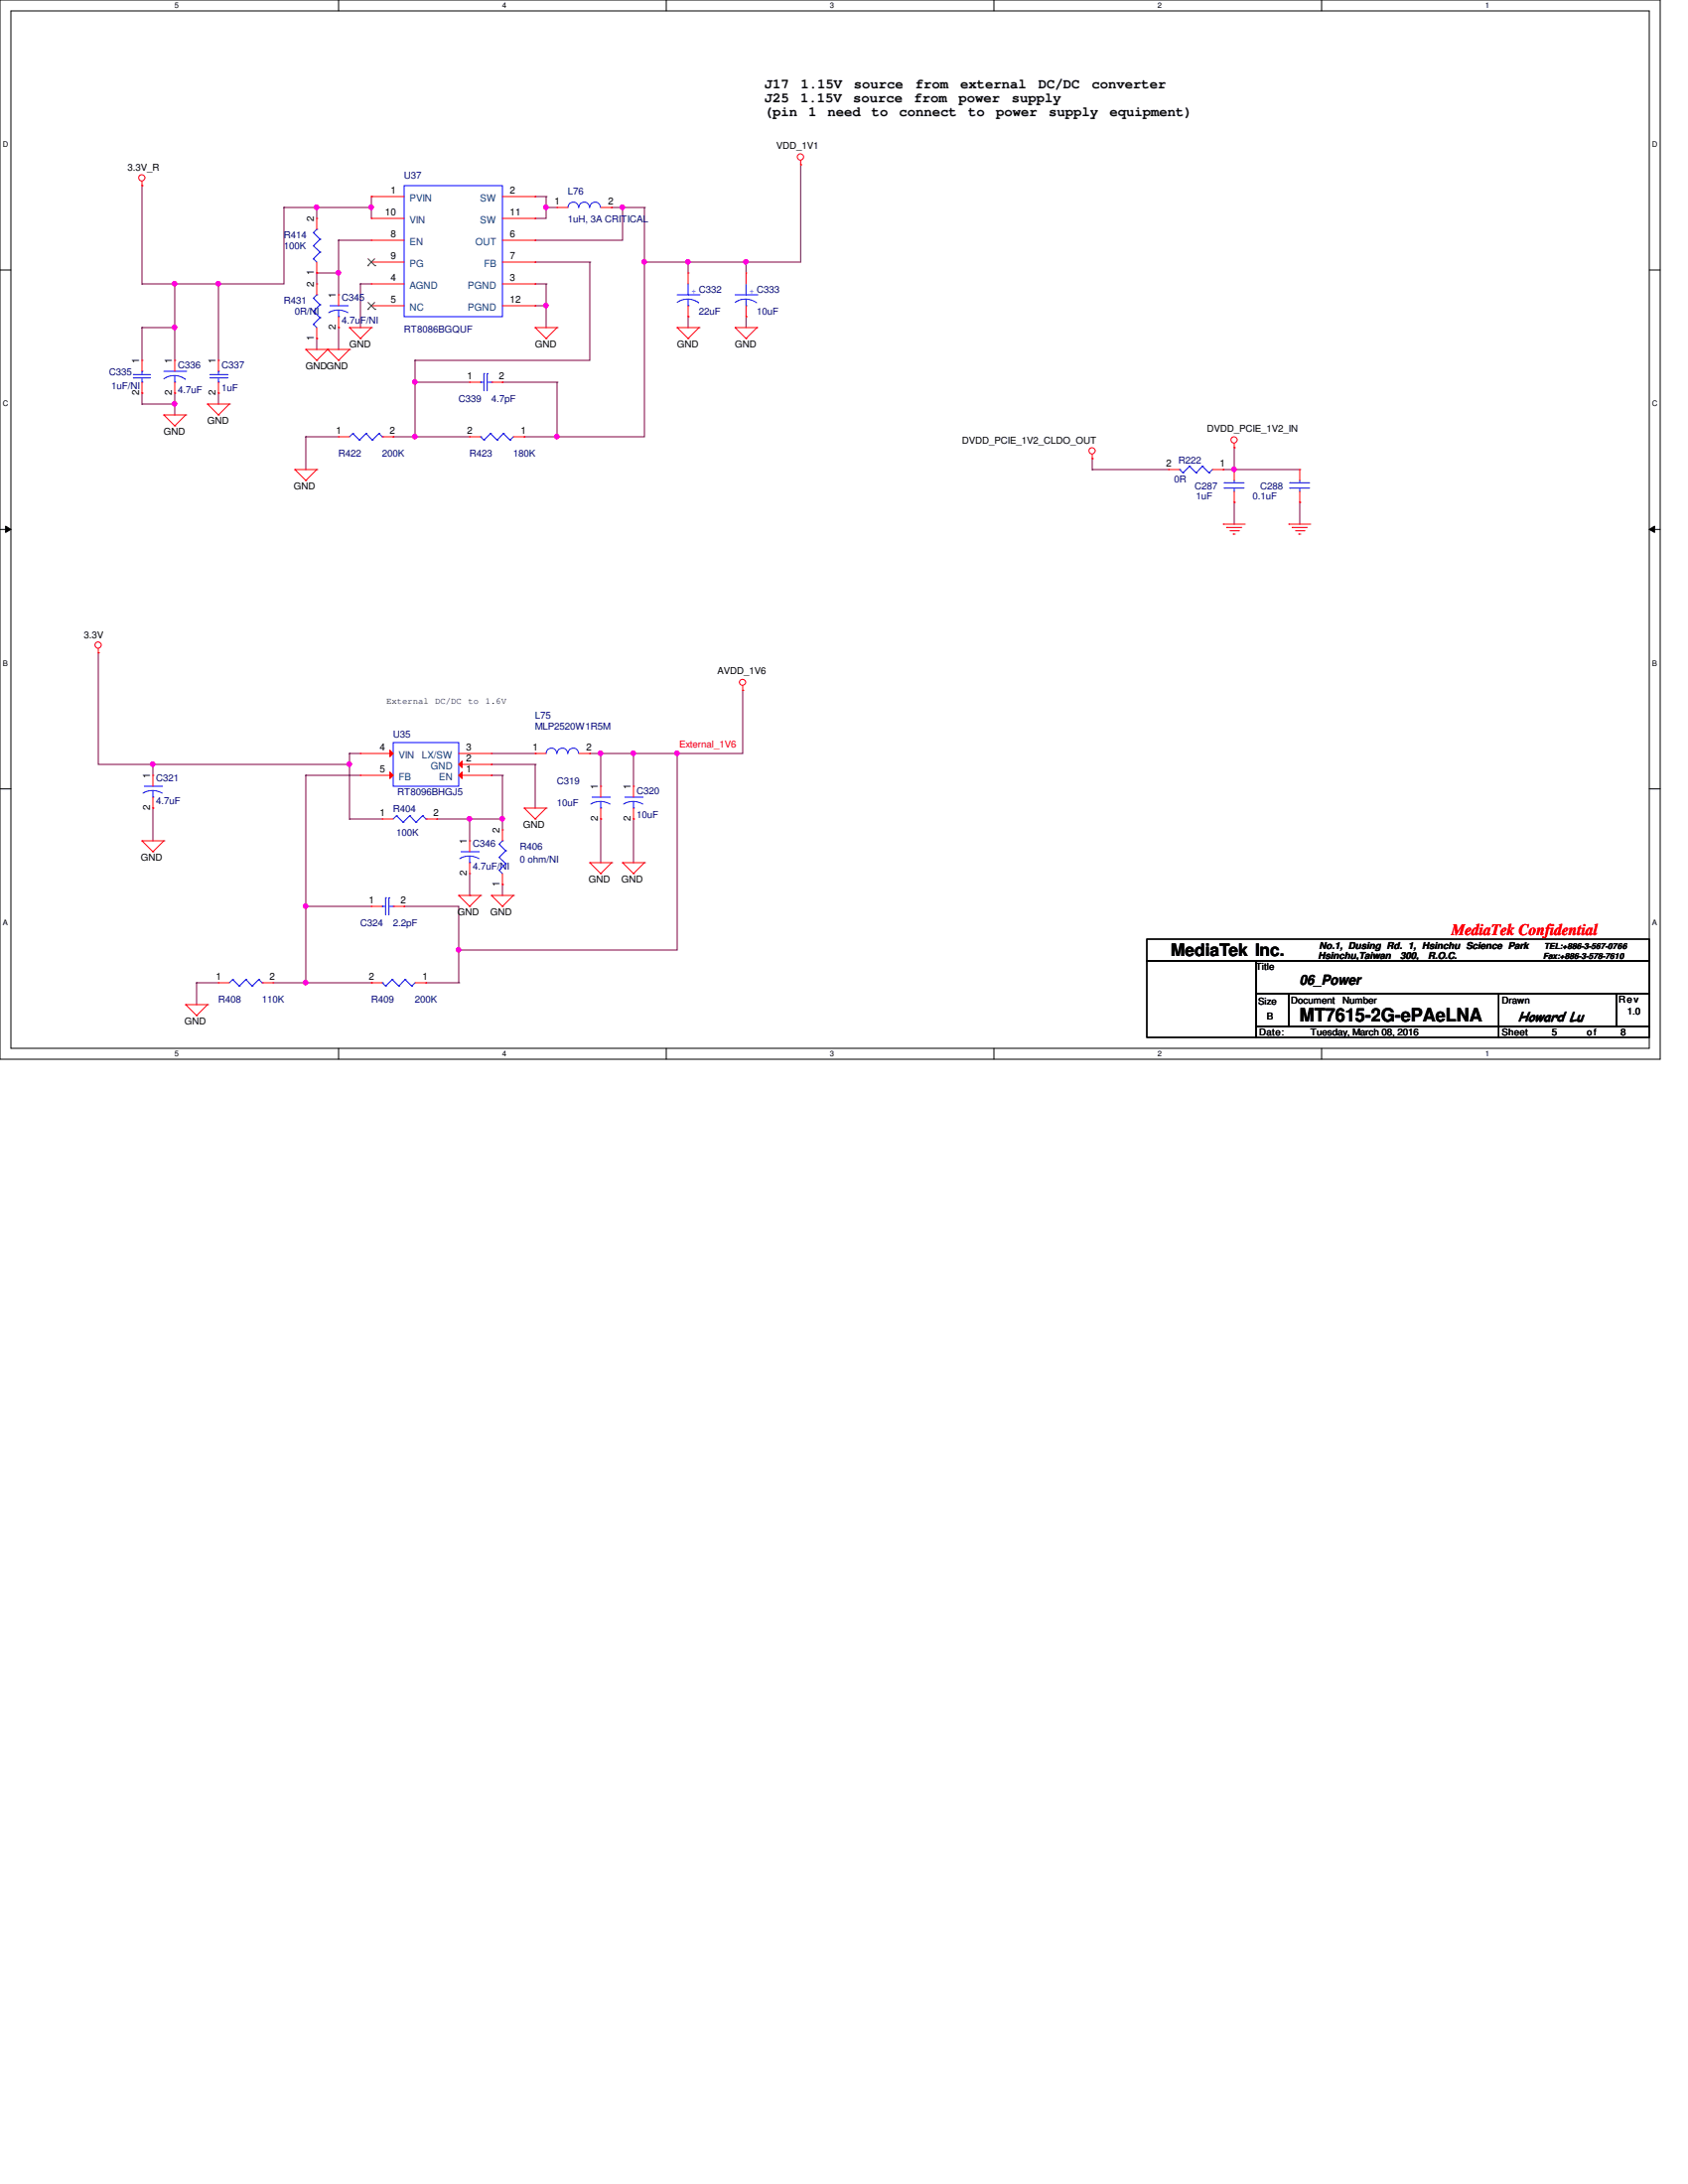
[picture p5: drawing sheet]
<svg xmlns="http://www.w3.org/2000/svg" width="216mm" height="279mm" viewBox="0 0 216 279" stroke-linecap="round" stroke-linejoin="round" font-family="sans-serif">
<path d="M0 0h212.3v135.5h-212.3zM1.4 1.4h209.5v132.7h-209.5z" fill="none" stroke="#000" stroke-width=".13"/>
<g fill="#fff">
<path d="M22.4 .2h.5v1.1h-.5z"/>
<path d="M22.4 134.3h.5v1.1h-.5z"/>
</g>
<path d="M43.3 0v1.4M43.3 134.1v1.4" fill="none" stroke="#000" stroke-width=".13"/>
<g fill="#fff">
<path d="M64.3 .2h.5v1.1h-.5z"/>
<path d="M64.3 134.3h.5v1.1h-.5z"/>
</g>
<path d="M85.2 0v1.4M85.2 134.1v1.4" fill="none" stroke="#000" stroke-width=".13"/>
<g fill="#fff">
<path d="M106.2 .2h.5v1.1h-.5z"/>
<path d="M106.2 134.3h.5v1.1h-.5z"/>
</g>
<path d="M127.1 0v1.4M127.1 134.1v1.4" fill="none" stroke="#000" stroke-width=".13"/>
<g fill="#fff">
<path d="M148.1 .2h.5v1.1h-.5z"/>
<path d="M148.1 134.3h.5v1.1h-.5z"/>
</g>
<path d="M169 0v1.4M169 134.1v1.4" fill="none" stroke="#000" stroke-width=".13"/>
<g fill="#fff">
<path d="M190 .2h.5v1.1h-.5z"/>
<path d="M190 134.3h.5v1.1h-.5z"/>
<path d="M.4 17.9h.7v1.2h-.7z"/>
<path d="M211.3 17.9h.7v1.2h-.7z"/>
<path d="M.4 51.1h.7v1.1h-.7z"/>
<path d="M211.3 51.1h.7v1.1h-.7z"/>
</g>
<path d="M0 34.5h1.4M210.9 34.5h1.4" fill="none" stroke="#000" stroke-width=".13"/>
<g fill="#fff">
<path d="M.4 84.3h.6v1.1h-.6z"/>
<path d="M211.3 84.3h.7v1.1h-.7z"/>
</g>
<path d="M0 67.7h1.4M.7 67.3l.7 .4-.7 .4zM210.9 67.7l.7-.4v.8zM210.9 67.7h1.4" fill="none" stroke="#000" stroke-width=".13"/>
<path d="M.7 67.3l.7 .4-.7 .4zM210.9 67.7l.7-.4v.8z" fill="#000"/>
<g fill="#fff">
<path d="M.4 117.5h.6v1.1h-.6z"/>
<path d="M211.3 117.5h.7v1.1h-.7z"/>
</g>
<path d="M0 100.9h1.4M210.9 100.9h1.4" fill="none" stroke="#000" stroke-width=".13"/>
<path d="M157.9 57.3h.1M157.9 57.3v2.8" fill="none" stroke="#800040" stroke-width=".13"/>
<circle cx="157.8" cy="60" r=".29" fill="#f0f"/>
<circle cx="157.8" cy="60" r=".29" fill="none" stroke="#f0f" stroke-width=".13"/>
<g fill="none" stroke="#800040" stroke-width=".13">
<path d="M139.7 58.7h.1M139.7 58.7v1.4M139.7 60.1h.1M139.7 60.1h9.8M156.5 60.1h.1M156.5 60.1h9.7M157.9 60.1h.1M157.9 64.3h.1M157.9 64.3v2.8M166.2 64.3h.1M166.2 64.3v2.8M39.1 99.2h.1"/>
<path d="M39.1 99.2h7M39.1 99.2v16.8M68.5 97.8h.1M68.5 97.8v5.6M19.6 103.4h.1M19.6 103.4v4.2M39.1 116h.1M39.1 116h8.4M44.7 104.8h.1M44.7 104.8h4.2M60.1 104.8h.1M60.1 104.8h4.2"/>
</g>
<circle cx="39.1" cy="115.9" r=".29" fill="#f0f"/>
<circle cx="39.1" cy="115.9" r=".29" fill="none" stroke="#f0f" stroke-width=".13"/>
<path d="M44.7 97.8h.1M44.7 97.8v7" fill="none" stroke="#800040" stroke-width=".13"/>
<circle cx="44.7" cy="97.8" r=".29" fill="#f0f"/>
<circle cx="44.7" cy="97.8" r=".29" fill="none" stroke="#f0f" stroke-width=".13"/>
<path d="M12.6 83.5h.1M12.6 83.5v14.3M44.7 96.4h.1M44.7 96.4h1.4M58.7 121.5h.1M58.7 121.5h27.9" fill="none" stroke="#800040" stroke-width=".13"/>
<circle cx="58.6" cy="121.5" r=".29" fill="#f0f"/>
<circle cx="58.6" cy="121.5" r=".29" fill="none" stroke="#f0f" stroke-width=".13"/>
<g fill="none" stroke="#800040" stroke-width=".13">
<path d="M62.9 97.8h.1M62.9 97.8h5.6M86.6 96.4h.1M86.6 96.4h8.4M51.7 116h.1M51.7 116h7v9.7M55.9 104.8h.1M55.9 104.8h4.2M60.1 104.8h.1M60.1 104.8v2.8M64.3 104.8h.1M64.3 104.8v1.4"/>
<path d="M25.1 125.7h.1M25.1 125.7v2.8M25.1 125.7h2.8M54.5 125.7h.1M54.5 125.7h4.2M58.7 121.5h.1M58.7 125.7h.1"/>
</g>
<circle cx="60" cy="104.7" r=".29" fill="#f0f"/>
<circle cx="60" cy="104.7" r=".29" fill="none" stroke="#f0f" stroke-width=".13"/>
<path d="M19.6 97.8h.1M19.6 97.8v1.4M19.6 97.8h25.1M44.7 97.8h.1M62.9 96.4h5.6M68.5 96.4h.1M60.1 114.6h.1M60.1 111.8v2.8M64.3 113.2h.1M64.3 113.2v1.4" fill="none" stroke="#800040" stroke-width=".13"/>
<circle cx="19.5" cy="97.8" r=".29" fill="#f0f"/>
<circle cx="19.5" cy="97.8" r=".29" fill="none" stroke="#f0f" stroke-width=".13"/>
<path d="M64.3 99.2h.1M64.3 99.2v5.6" fill="none" stroke="#800040" stroke-width=".13"/>
<circle cx="64.2" cy="104.7" r=".29" fill="#f0f"/>
<circle cx="64.2" cy="104.7" r=".29" fill="none" stroke="#f0f" stroke-width=".13"/>
<path d="M44.7 96.4h.1M44.7 96.4v1.4M62.9 99.2h.1M62.9 99.2h1.4M39.1 116v9.7M34.9 125.7h12.6M39.1 125.7h.1M47.5 125.7h.1" fill="none" stroke="#800040" stroke-width=".13"/>
<circle cx="39.1" cy="125.7" r=".29" fill="#f0f"/>
<circle cx="39.1" cy="125.7" r=".29" fill="none" stroke="#f0f" stroke-width=".13"/>
<path d="M86.6 96.4h.1M86.6 96.4v25.1" fill="none" stroke="#800040" stroke-width=".13"/>
<circle cx="86.6" cy="96.4" r=".29" fill="#f0f"/>
<circle cx="86.6" cy="96.4" r=".29" fill="none" stroke="#f0f" stroke-width=".13"/>
<g fill="none" stroke="#800040" stroke-width=".13">
<path d="M27.9 36.3h.1M36.3 26.5h.1M36.3 26.5v9.8h-8.4M36.3 26.5h4.2M47.5 26.5h.1M47.5 26.5v1.4M68.5 25.1h.1M68.5 27.9h.1M68.5 25.1h1.3M69.8 26.5h.1M69.8 26.5v1.4h-1.3M69.8 26.5h1.4"/>
<path d="M82.4 26.5h.1M82.4 26.5v7M12.6 97.8h7M19.6 97.8h.1M81 96.4h.1M81 96.4h5.6"/>
</g>
<circle cx="69.8" cy="26.5" r=".29" fill="#f0f"/>
<circle cx="69.8" cy="26.5" r=".29" fill="none" stroke="#f0f" stroke-width=".13"/>
<g fill="none" stroke="#800040" stroke-width=".13">
<path d="M68.5 30.7h.1M68.5 33.5h.1M68.5 39.1h.1M68.5 36.3h.1M68.5 33.5h6.9M68.5 39.1h1.3M68.5 36.3h1.3M69.8 36.3h.1M69.8 39.1h.1M69.8 36.3v5.6M75.4 33.5h.1M75.4 33.5v12.6h-22.3"/>
<path d="M78.2 26.5h.1M78.2 26.5h1.4M79.6 26.5h.1M79.6 26.5v4.2h-11.1M53.1 46.1h.1M53.1 46.1v2.8"/>
</g>
<circle cx="69.8" cy="39.1" r=".29" fill="#f0f"/>
<circle cx="69.8" cy="39.1" r=".29" fill="none" stroke="#f0f" stroke-width=".13"/>
<path d="M40.5 26.5h.1M40.5 26.5v1.4M40.5 26.5h7M46.1 36.3h.1M46.1 36.3h1.4M46.1 36.3v5.6" fill="none" stroke="#800040" stroke-width=".13"/>
<circle cx="40.5" cy="26.5" r=".29" fill="#f0f"/>
<circle cx="40.5" cy="26.5" r=".29" fill="none" stroke="#f0f" stroke-width=".13"/>
<path d="M40.5 34.9h.1M43.3 30.7h.1M43.3 30.7v4.2h-2.8M43.3 30.7h4.2M22.4 51.7h.1M22.4 51.7v1.4M27.9 50.3h.1M27.9 50.3v1.4" fill="none" stroke="#800040" stroke-width=".13"/>
<circle cx="22.3" cy="51.7" r=".29" fill="#f0f"/>
<circle cx="22.3" cy="51.7" r=".29" fill="none" stroke="#f0f" stroke-width=".13"/>
<path d="M22.4 36.3h.1M22.4 36.3h5.5M18.2 50.3h.1M18.2 51.7h.1M18.2 41.9h.1M18.2 41.9v4.2M18.2 50.3v1.4M22.4 41.9h.1M22.4 50.3h.1M22.4 41.9v4.2M22.4 50.3v1.4h-4.2" fill="none" stroke="#800040" stroke-width=".13"/>
<circle cx="27.9" cy="36.3" r=".29" fill="#f0f"/>
<circle cx="27.9" cy="36.3" r=".29" fill="none" stroke="#f0f" stroke-width=".13"/>
<circle cx="22.3" cy="36.3" r=".29" fill="#f0f"/>
<circle cx="22.3" cy="36.3" r=".29" fill="none" stroke="#f0f" stroke-width=".13"/>
<path d="M18.2 41.9h.1M18.2 41.9h4.2" fill="none" stroke="#800040" stroke-width=".13"/>
<circle cx="22.3" cy="41.9" r=".29" fill="#f0f"/>
<circle cx="22.3" cy="41.9" r=".29" fill="none" stroke="#f0f" stroke-width=".13"/>
<path d="M18.2 23.7h.1M18.2 23.7v12.6M22.4 36.3h.1M22.4 36.3v5.6M27.9 36.3h.1M27.9 36.3v9.8M53.1 55.9h.1M53.1 55.9h7" fill="none" stroke="#800040" stroke-width=".13"/>
<circle cx="53.1" cy="55.9" r=".29" fill="#f0f"/>
<circle cx="53.1" cy="55.9" r=".29" fill="none" stroke="#f0f" stroke-width=".13"/>
<path d="M53.1 48.9h.1M53.1 48.9h7" fill="none" stroke="#800040" stroke-width=".13"/>
<circle cx="53.1" cy="48.9" r=".29" fill="#f0f"/>
<circle cx="53.1" cy="48.9" r=".29" fill="none" stroke="#f0f" stroke-width=".13"/>
<path d="M64.3 48.9h.1M64.3 48.9h6.9M71.2 48.9h.1M71.2 48.9v7" fill="none" stroke="#800040" stroke-width=".13"/>
<circle cx="71.2" cy="55.9" r=".29" fill="#f0f"/>
<circle cx="71.2" cy="55.9" r=".29" fill="none" stroke="#f0f" stroke-width=".13"/>
<path d="M79.6 26.5h.1M79.6 26.5h2.8M39.1 55.9h.1M39.1 55.9v4.2M39.1 55.9h4.2M50.3 55.9h.1M53.1 48.9h.1M53.1 48.9v7h-2.8M67.1 55.9h.1M67.1 55.9h4.1" fill="none" stroke="#800040" stroke-width=".13"/>
<circle cx="79.6" cy="26.5" r=".29" fill="#f0f"/>
<circle cx="79.6" cy="26.5" r=".29" fill="none" stroke="#f0f" stroke-width=".13"/>
<path d="M82.4 33.5h.1M82.4 33.5v22.4" fill="none" stroke="#800040" stroke-width=".13"/>
<circle cx="82.4" cy="33.5" r=".29" fill="#f0f"/>
<circle cx="82.4" cy="33.5" r=".29" fill="none" stroke="#f0f" stroke-width=".13"/>
<path d="M88 33.5h.1M88 33.5h14.4M95.4 33.5h.1M95.4 33.5v1.4M71.2 55.9h.1M71.2 55.9h11.2" fill="none" stroke="#800040" stroke-width=".13"/>
<circle cx="95.4" cy="33.5" r=".29" fill="#f0f"/>
<circle cx="95.4" cy="33.5" r=".29" fill="none" stroke="#f0f" stroke-width=".13"/>
<path d="M88 33.5h.1M88 33.5v1.4M102.4 21.1h.1M102.4 21.1v12.4M88 40.5h.1M88 40.5v1.4M95.4 40.5h.1M95.4 40.5v1.4" fill="none" stroke="#800040" stroke-width=".13"/>
<circle cx="88" cy="33.5" r=".29" fill="#f0f"/>
<circle cx="88" cy="33.5" r=".29" fill="none" stroke="#f0f" stroke-width=".13"/>
<path d="M40.5 34.9h.1M40.5 34.9v1.4M43.3 34.9h.1M43.3 34.9v2.8M82.4 33.5h.1M82.4 33.5h5.6M40.5 43.3h.1M40.5 43.3v1.4M43.3 41.9h.1M43.3 41.9v2.8" fill="none" stroke="#800040" stroke-width=".13"/>
<circle cx="43.3" cy="34.9" r=".29" fill="#f0f"/>
<circle cx="43.3" cy="34.9" r=".29" fill="none" stroke="#f0f" stroke-width=".13"/>
<path d="M18.2 36.3h.1M18.2 36.3h4.2M47.5 25.1h.1M47.5 25.1v1.4M69.8 25.1h.1M69.8 25.1v1.4" fill="none" stroke="#800040" stroke-width=".13"/>
<circle cx="47.5" cy="26.5" r=".29" fill="#f0f"/>
<circle cx="47.5" cy="26.5" r=".29" fill="none" stroke="#f0f" stroke-width=".13"/>
<path d="M75.4 96.4h.1M75.4 96.4h5.6M76.8 96.4h.1M76.8 96.4v4.2M81 96.4h.1M81 96.4v4.2M76.8 104.8h.1M76.8 104.8v5.6M81 104.8h.1M81 104.8v5.6" fill="none" stroke="#800040" stroke-width=".13"/>
<circle cx="81" cy="96.4" r=".29" fill="#f0f"/>
<circle cx="81" cy="96.4" r=".29" fill="none" stroke="#f0f" stroke-width=".13"/>
<circle cx="76.8" cy="96.4" r=".29" fill="#f0f"/>
<circle cx="76.8" cy="96.4" r=".29" fill="none" stroke="#f0f" stroke-width=".13"/>
<path d="M95 88.3h.1M95 88.3v8.1" fill="none" stroke="#800040" stroke-width=".13"/>
<g fill="none" stroke="#f00" stroke-width=".13">
<path d="M18.2 23.7h.1M18.2 23.2v.5M40.5 34.9h.1M40.5 27.9h.1M40.5 36.3h.1M40.5 27.9v1.4M40.5 33.5v1.4M40.5 36.3v1.4M43.3 37.7h.1M43.3 37.7v1.4M47.5 36.3h.1M47.5 39.1h.1"/>
<path d="M47.5 25.1h.1M47.5 30.7h.1M47.5 33.5h.1M47.5 27.9h.1M47.5 25.1h4.2M47.5 33.5h4.2M47.5 36.3h4.2M47.5 30.7h4.2M47.5 39.1h4.2M47.5 27.9h4.2M64.3 25.1h4.2M64.3 33.5h4.2"/>
<path d="M64.3 36.3h4.2M64.3 30.7h4.2M64.3 39.1h4.2M64.3 27.9h4.2M68.5 25.1h.1M68.5 33.5h.1M68.5 30.7h.1M68.5 36.3h.1M68.5 27.9h.1M68.5 39.1h.1M71.2 26.5h.1M71.2 26.5h1.4"/>
<path d="M76.8 26.5h1.4M78.2 26.5h.1M88 34.9h.1M88 34.9v1.4M88 39.1v1.4M95.4 34.9h.1M95.4 34.9v1.4M95.4 39.1v1.4M102.4 21.1h.1M102.4 20.5v.6M18.2 46.1h.1M18.2 50.3h.1"/>
<path d="M18.2 46.1v1.4M18.2 48.9v1.4M21 53.1h.1M21 53.1h2.7M21 53.1l1.4 1.4M22.4 54.5h.1M22.4 46.1h.1M22.4 50.3h.1M22.4 46.1v1.4M22.4 48.9v1.4M23.7 53.1h.1M23.7 53.1l-1.3 1.4"/>
<path d="M26.5 51.7h.1M26.5 51.7h2.8M26.5 51.7l1.4 1.4M27.9 53.1h.1M27.9 46.1h.1M27.9 50.3h.1M27.9 46.1v1.4M27.9 48.9v1.4M29.3 51.7h.1M29.3 51.7l-1.4 1.4M39.1 44.7h.1M39.1 44.7h5.6"/>
<path d="M39.1 44.7l1.4 1.4M40.5 46.1h.1M40.5 43.3h.1M40.5 41.9v1.4M41.9 44.7h.1M41.9 44.7l-1.4 1.4M41.9 44.7l1.4 1.4M43.3 46.1h.1M43.3 41.9h.1M43.3 40.5v1.4M44.7 41.9h.1M44.7 44.7h.1"/>
<path d="M44.7 41.9h2.8M44.7 44.7l-1.4 1.4M44.7 41.9l1.4 1.4M46.1 43.3h.1M47.5 41.9h.1M47.5 41.9l-1.4 1.4M60.1 48.9h.1M60.1 55.9h.1M60.1 48.9h1.4M60.1 55.9h1.4M62.9 48.9h1.4M64.3 48.9h.1"/>
<path d="M65.7 55.9h1.4M67.1 55.9h.1M68.5 41.9h.1M68.5 41.9h2.7M68.5 41.9l1.3 1.4M69.8 43.3h.1M71.2 41.9h.1M71.2 41.9l-1.4 1.4M86.6 41.9h.1M86.6 41.9h2.8M86.6 41.9l1.4 1.4M88 43.3h.1"/>
<path d="M88 40.5h.1M89.4 41.9h.1M89.4 41.9l-1.4 1.4M94 41.9h.1M94 41.9h2.8M94 41.9l1.4 1.4M95.4 43.3h.1M95.4 40.5h.1M96.8 41.9h.1M96.8 41.9l-1.4 1.4M139.7 58.7h.1M139.7 58.1v.6"/>
<path d="M157.9 57.3h.1M157.9 56.7v.6M37.7 60.1h.1M37.7 60.1h2.8M37.7 60.1l1.4 1.4M39.1 61.5h.1M40.5 60.1h.1M40.5 60.1l-1.4 1.4M149.5 60.1h.1M149.5 60.1h1.4M155.1 60.1h1.4M156.5 67.1h.1"/>
<path d="M156.5 60.1h.1M156.5 67.1h2.8M156.9 67.5h.1M156.9 67.5h1.9M157.3 67.9h1.1M157.7 68.3h.1M157.7 68.3h.3M157.9 60.1h.1M157.9 64.3h.1M157.9 60.1v1.4M157.9 62.9v1.4M158.4 67.9h.1"/>
<path d="M164.8 67.1h.1M164.8 67.1h2.8M165.3 67.5h.1M165.3 67.5h1.9M165.7 67.9h1.1M166.1 68.3h.1M166.1 68.3h.3M166.2 60.1h.1M166.2 64.3h.1M166.2 60.1v1.4M166.2 62.9v1.4M166.8 67.9h.1"/>
<path d="M12.6 83.5h.1M12.6 83v.5M19.6 99.2h.1M19.6 99.2v1.4M68.5 96.4h.1M68.5 96.4h1.3M74 96.4h1.4M75.4 96.4h.1M95 88.3h.1M95 87.7v.6M18.2 107.6h.1M18.2 107.6h2.8"/>
<path d="M18.2 107.6l1.4 1.4M19.6 109h.1M19.6 103.4h.1M19.6 102v1.4M21 107.6h.1M21 107.6l-1.4 1.4M47.5 116h.1M47.5 116h1.4M48.9 104.8h.1M48.9 104.8h1.4M50.3 116h1.4M51.7 116h.1"/>
<path d="M54.5 104.8h1.4M55.9 104.8h.1M58.7 114.6h.1M58.7 114.6h2.8M58.7 114.6l1.4 1.4M60.1 116h.1M60.1 107.6h.1M60.1 111.8h.1M60.1 107.6v1.4M60.1 110.4v1.4M61.5 114.6h.1M61.5 114.6l-1.4 1.4"/>
<path d="M62.9 114.6h.1M62.9 114.6h2.8M62.9 114.6l1.4 1.4M64.3 116h.1M64.3 113.2h.1M64.3 106.2h.1M64.3 106.2v1.4M64.3 111.8v1.4M65.7 114.6h.1M65.7 114.6l-1.4 1.4M67.1 103.4h.1M67.1 103.4h2.7"/>
<path d="M67.1 103.4l1.4 1.4M68.5 104.8h.1M69.8 103.4h.1M69.8 103.4l-1.3 1.4M75.4 110.4h.1M75.4 110.4h2.8M75.4 110.4l1.4 1.4M76.8 111.8h.1M76.8 100.6h.1M76.8 104.8h.1M76.8 100.6v1.4M76.8 103.4v1.4"/>
<path d="M78.2 110.4h.1M78.2 110.4l-1.4 1.4M79.6 110.4h.1M79.6 110.4h2.8M79.6 110.4l1.4 1.4M81 111.8h.1M81 100.6h.1M81 104.8h.1M81 100.6v1.4M81 103.4v1.4M82.4 110.4h.1M82.4 110.4l-1.4 1.4"/>
<path d="M23.7 128.5h.1M23.7 128.5h2.8M23.7 128.5l1.4 1.4M25.1 129.9h.1M26.5 128.5h.1M26.5 128.5l-1.4 1.4M27.9 125.7h.1M27.9 125.7h1.4M33.5 125.7h1.4M34.9 125.7h.1M47.5 125.7h.1M47.5 125.7h1.4"/>
<path d="M53.1 125.7h1.4M54.5 125.7h.1"/>
<circle cx="18.1" cy="22.7" r=".4"/>
<circle cx="102.4" cy="20.1" r=".4"/>
<circle cx="139.7" cy="57.7" r=".4"/>
<circle cx="157.8" cy="56.3" r=".4"/>
<circle cx="12.5" cy="82.5" r=".4"/>
<circle cx="95" cy="87.3" r=".39"/>
</g>
<path d="M146.7 120.1h64.2v2.8h-64.2zM146.7 122.9h14v9.8h-14zM160.7 122.9h50.2v4.2h-50.2zM160.7 127.1h4.1v4.2h-4.1zM160.7 131.3h31v1.4h-31zM164.8 127.1h42v4.2h-42zM191.7 131.3h19.2v1.4h-19.2zM191.7 127.1h15.1v4.2h-15.1zM191.7 127.1h.1M191.7 127.1v4.2M206.8 127.1h4.1v4.2h-4.1z" fill="none" stroke="#000" stroke-width=".13"/>
<g fill="none" stroke="#00f" stroke-width=".13">
<path d="M40.1 33.1h.1M40.1 31.5h.1M40.1 29.8h.1M40.1 39.8h.1M40.1 38.1h.1M40.1 33.1l.4 .4M40.1 31.5l.8 .8M40.1 29.8l.8 .8M40.1 39.8l.8 .8M40.1 38.1l.8 .9M40.5 29.3h.1M40.5 37.7h.1"/>
<path d="M40.5 29.3l-.4 .5M40.5 37.7l-.4 .4M40.9 32.3h.1M40.9 30.6h.1M40.9 39h.1M40.9 32.3l-.8 .8M40.9 30.6l-.8 .9M40.9 39l-.8 .8M42.2 39.1h2.2M43.3 39.7l.6 .1 .6 .2M43.3 39.7a2.16 2.16 0 0 0-1.3 .3M43.3 39.7v.8"/>
<path d="M44.4 39.1h.1M51.7 23.7h12.6v16.8h-12.6zM72.6 26.5a.68 .68 0 0 1 .7-.6 .68 .68 0 0 1 .7 .6M74 26.5a.68 .68 0 0 1 .7-.6 .68 .68 0 0 1 .7 .6M75.4 26.5a.68 .68 0 0 1 .7-.6 .68 .68 0 0 1 .7 .6M86.6 37.7h2.8M88 39.1h.1M88 37.7h.1M88 38.3a2.38 2.38 0 0 1 1.4 .4M88 38.3a2.15 2.15 0 0 0-1.4 .4M88 36.3v1.4M88 38.3v.8"/>
<path d="M89.4 37.7h.1M94 37.7h2.8M95.4 39.1h.1M95.4 37.7h.1M95.4 38.3a2.38 2.38 0 0 1 1.4 .4M95.4 38.3a2.15 2.15 0 0 0-1.4 .4M95.4 36.3v1.4M95.4 38.3v.8M96.8 37.7h.1M17.1 47.9h.1M17.1 48.3h.1M17.1 47.9h2.2"/>
<path d="M17.1 48.3h2.2M18.2 48.9h.1M18.2 47.5h.1M18.2 47.5v.4M18.2 48.3v.6M21 47.5h2.7M22.4 48.9h.1M22.4 48a2.38 2.38 0 0 1 1.3 .5M22.4 48h-.1a2.15 2.15 0 0 0-1.3 .5M22.4 48v.9M23.7 47.5h.1M26.8 47.9h2.2"/>
<path d="M26.8 48.3h2.2M27.9 48.9h.1M27.9 47.5h.1M27.9 47.5v.4M27.9 48.3v.6M29 47.9h.1M29 48.3h.1M40.1 41.5h.1M40.1 41.5l.4 .4M40.9 40.6h.1M40.9 40.6l-.8 .9M43.3 40.5h.1"/>
<path d="M61.5 48.9h.1M61.5 55.9h.1M61.5 48.9h.4M61.5 55.9l.4 .4M61.9 47.8h.1M61.9 56.3h.1M61.9 47.8v2.2M62.3 47.8h.1M62.3 48.9h.6M62.3 47.8v2.2M62.7 55.5h.1M62.7 55.5l.9 .8"/>
<path d="M62.7 55.5l-.8 .8M62.9 48.9h.1M63.6 56.3h.1M64.4 55.5h.1M64.4 55.5l.8 .8M64.4 55.5l-.8 .8M65.2 56.3h.1M65.7 55.9l-.5 .4M152.1 59.6h.1M152.1 59.6l.9 .9M152.1 59.6l-.8 .9M153.8 59.6h.1"/>
<path d="M153.8 59.6l.8 .9M153.8 59.6l-.8 .9M150.9 60.1h.1M150.9 60.1l.4 .4M151.3 60.5h.1M153 60.5h.1M154.6 60.5h.1M155.1 60.1l-.5 .4M156.6 62.4h.1M156.6 61.8h.1M156.6 62.4h2.5M156.6 61.8h2.5"/>
<path d="M157.9 61.8h.1M157.9 62.4h.1M157.9 61.5v.3M157.9 62.4v.5M165 62.4h.1M165 61.8h.1M165 62.4h2.5M165 61.8h2.5M166.2 61.8h.1M166.2 62.4h.1M166.2 61.5v.3M166.2 62.4v.5"/>
<path d="M50.3 95h8.4v5.6h-8.4zM69.8 96.4a.68 .68 0 0 1 .7-.7 .68 .68 0 0 1 .7 .7M71.2 96.4a.68 .68 0 0 1 .7-.7 .68 .68 0 0 1 .7 .7M72.6 96.4a.68 .68 0 0 1 .7-.7 .68 .68 0 0 1 .7 .7M18.5 100.6h2.2M19.6 102h.1M19.6 101.1l.6 .1 .5 .3M19.6 101.1h-.1a2.16 2.16 0 0 0-1.2 .4M19.6 101.1v.9M20.7 100.6h.1M48.9 116h.1M48.9 116h.4"/>
<path d="M49.3 114.9h.1M49.3 114.9v2.2M49.7 114.9h.1M49.7 116h.6M49.7 114.9v2.2M50.3 116h.1M50.7 104.4h.1M50.7 104.4l-.4 .4M50.7 104.4l.9 .8M51.6 105.2h.1M52.4 104.4h.1M52.4 104.4l-.8 .8"/>
<path d="M52.4 104.4l.8 .8M53.2 105.2h.1M54.1 104.4h.1M54.1 104.4l-.9 .8M54.1 104.4l.4 .4M54.5 104.8h.1M59 109h2.2M60.1 110.4h.1M60.1 109.5l.6 .1 .6 .3M60.1 109.5h-.1a2.16 2.16 0 0 0-1.2 .4M60.1 109.5v.9M61.2 109h.1"/>
<path d="M63.8 111.3h.1M63.8 109.7h.1M63.8 108h.1M63.8 111.3l.5 .5M63.8 109.7l.9 .8M63.8 108l.9 .8M64.3 107.6h.1M64.3 107.6l-.5 .4M64.7 110.5h.1M64.7 108.8h.1M64.7 110.5l-.9 .8M64.7 108.8l-.9 .9"/>
<path d="M75.7 102h2.2M76.8 103.4h.1M76.8 102.5l.7 .1 .5 .3M76.8 102.5a2.16 2.16 0 0 0-1.2 .4M76.8 102.5v.9M77.9 102h.1M79.9 102h2.2M81 103.4h.1M81 102.5l.7 .1 .5 .3M81 102.5a2.16 2.16 0 0 0-1.2 .4M81 102.5v.9M82.1 102h.1"/>
<path d="M29.8 125.3h.1M29.8 125.3l-.5 .4M29.8 125.3l.8 .9M30.6 126.2h.1M31.5 125.3h.1M31.5 125.3l-.9 .9M31.5 125.3l.8 .9M32.3 126.2h.1M33.1 125.3h.1M33.1 125.3l-.8 .9M33.1 125.3l.4 .4M33.5 125.7h.1"/>
<path d="M48.9 125.7h.1M48.9 125.7l.4 .5M49.3 126.2h.1M50.2 125.3h.1M50.2 125.3l.8 .9M50.2 125.3l-.9 .9M51 126.2h.1M51.8 125.3h.1M51.8 125.3l.9 .9M51.8 125.3l-.8 .9M52.7 126.2h.1M53.1 125.7l-.4 .5"/>
</g>
<path d="M47 39.6h.1M47 34h.1M47.1 38.7l.9 .9M47.1 33.1l.9 .9M47.9 38.7l-.9 .9M47.9 33.1l-.9 .9M48 39.6h.1M48 34h.1" fill="none" stroke="#804000" stroke-width=".13"/>
<path d="M49.9 98.8l.4 .4-.4 .4z" fill="#f00"/>
<path d="M46.1 99.2h.1M46.1 99.2h4.2M49.9 98.8l.4 .4-.4 .4z" fill="none" stroke="#f00" stroke-width=".13"/>
<path d="M58.7 97.8l.4-.4v.8z" fill="#f00"/>
<path d="M58.7 97.8l.4-.4v.8zM58.7 97.8h4.2M62.9 97.8h.1" fill="none" stroke="#f00" stroke-width=".13"/>
<path d="M58.7 99.2l.4-.4v.8z" fill="#f00"/>
<path d="M58.7 99.2l.4-.4v.8zM58.7 99.2h4.2M62.9 99.2h.1" fill="none" stroke="#f00" stroke-width=".13"/>
<path d="M49.9 96l.4 .4-.4 .4z" fill="#f00"/>
<path d="M43.3 55.9h.1M43.3 55.9h1.4M48.9 55.9h1.4M50.3 55.9h.1M46.1 96.4h.1M46.1 96.4h4.2M49.9 96l.4 .4-.4 .4zM58.7 96.4h4.2M62.9 96.4h.1" fill="none" stroke="#f00" stroke-width=".13"/>
<path d="M45.1 55.5h.1M45.1 55.5l-.4 .4M45.1 55.5l.9 .8M46 56.3h.1M46.8 55.5h.1M46.8 55.5l-.8 .8M46.8 55.5l.8 .8M47.6 56.3h.1M48.5 55.5h.1M48.5 55.5l-.9 .8M48.5 55.5l.4 .4M48.9 55.9h.1" fill="none" stroke="#00f" stroke-width=".13"/>
<circle cx="157.8" cy="60" r=".29" fill="#f0f"/>
<circle cx="157.8" cy="60" r=".29" fill="none" stroke="#f0f" stroke-width=".13"/>
<circle cx="39.1" cy="115.9" r=".29" fill="#f0f"/>
<circle cx="39.1" cy="115.9" r=".29" fill="none" stroke="#f0f" stroke-width=".13"/>
<circle cx="44.7" cy="97.8" r=".29" fill="#f0f"/>
<circle cx="44.7" cy="97.8" r=".29" fill="none" stroke="#f0f" stroke-width=".13"/>
<circle cx="58.6" cy="121.5" r=".29" fill="#f0f"/>
<circle cx="58.6" cy="121.5" r=".29" fill="none" stroke="#f0f" stroke-width=".13"/>
<circle cx="60" cy="104.7" r=".29" fill="#f0f"/>
<circle cx="60" cy="104.7" r=".29" fill="none" stroke="#f0f" stroke-width=".13"/>
<circle cx="19.5" cy="97.8" r=".29" fill="#f0f"/>
<circle cx="19.5" cy="97.8" r=".29" fill="none" stroke="#f0f" stroke-width=".13"/>
<circle cx="64.2" cy="104.7" r=".29" fill="#f0f"/>
<circle cx="64.2" cy="104.7" r=".29" fill="none" stroke="#f0f" stroke-width=".13"/>
<circle cx="39.1" cy="125.7" r=".29" fill="#f0f"/>
<circle cx="39.1" cy="125.7" r=".29" fill="none" stroke="#f0f" stroke-width=".13"/>
<circle cx="86.6" cy="96.4" r=".29" fill="#f0f"/>
<circle cx="86.6" cy="96.4" r=".29" fill="none" stroke="#f0f" stroke-width=".13"/>
<circle cx="69.8" cy="26.5" r=".29" fill="#f0f"/>
<circle cx="69.8" cy="26.5" r=".29" fill="none" stroke="#f0f" stroke-width=".13"/>
<circle cx="69.8" cy="39.1" r=".29" fill="#f0f"/>
<circle cx="69.8" cy="39.1" r=".29" fill="none" stroke="#f0f" stroke-width=".13"/>
<circle cx="40.5" cy="26.5" r=".29" fill="#f0f"/>
<circle cx="40.5" cy="26.5" r=".29" fill="none" stroke="#f0f" stroke-width=".13"/>
<circle cx="22.3" cy="51.7" r=".29" fill="#f0f"/>
<circle cx="22.3" cy="51.7" r=".29" fill="none" stroke="#f0f" stroke-width=".13"/>
<circle cx="27.9" cy="36.3" r=".29" fill="#f0f"/>
<circle cx="27.9" cy="36.3" r=".29" fill="none" stroke="#f0f" stroke-width=".13"/>
<circle cx="22.3" cy="36.3" r=".29" fill="#f0f"/>
<circle cx="22.3" cy="36.3" r=".29" fill="none" stroke="#f0f" stroke-width=".13"/>
<circle cx="22.3" cy="41.9" r=".29" fill="#f0f"/>
<circle cx="22.3" cy="41.9" r=".29" fill="none" stroke="#f0f" stroke-width=".13"/>
<circle cx="53.1" cy="55.9" r=".29" fill="#f0f"/>
<circle cx="53.1" cy="55.9" r=".29" fill="none" stroke="#f0f" stroke-width=".13"/>
<circle cx="53.1" cy="48.9" r=".29" fill="#f0f"/>
<circle cx="53.1" cy="48.9" r=".29" fill="none" stroke="#f0f" stroke-width=".13"/>
<circle cx="71.2" cy="55.9" r=".29" fill="#f0f"/>
<circle cx="71.2" cy="55.9" r=".29" fill="none" stroke="#f0f" stroke-width=".13"/>
<circle cx="79.6" cy="26.5" r=".29" fill="#f0f"/>
<circle cx="79.6" cy="26.5" r=".29" fill="none" stroke="#f0f" stroke-width=".13"/>
<circle cx="82.4" cy="33.5" r=".29" fill="#f0f"/>
<circle cx="82.4" cy="33.5" r=".29" fill="none" stroke="#f0f" stroke-width=".13"/>
<circle cx="95.4" cy="33.5" r=".29" fill="#f0f"/>
<circle cx="95.4" cy="33.5" r=".29" fill="none" stroke="#f0f" stroke-width=".13"/>
<circle cx="88" cy="33.5" r=".29" fill="#f0f"/>
<circle cx="88" cy="33.5" r=".29" fill="none" stroke="#f0f" stroke-width=".13"/>
<circle cx="43.3" cy="34.9" r=".29" fill="#f0f"/>
<circle cx="43.3" cy="34.9" r=".29" fill="none" stroke="#f0f" stroke-width=".13"/>
<circle cx="47.5" cy="26.5" r=".29" fill="#f0f"/>
<circle cx="47.5" cy="26.5" r=".29" fill="none" stroke="#f0f" stroke-width=".13"/>
<circle cx="81" cy="96.4" r=".29" fill="#f0f"/>
<circle cx="81" cy="96.4" r=".29" fill="none" stroke="#f0f" stroke-width=".13"/>
<circle cx="76.8" cy="96.4" r=".29" fill="#f0f"/>
<circle cx="76.8" cy="96.4" r=".29" fill="none" stroke="#f0f" stroke-width=".13"/>
<text font-size="2.4" x="166.2" y="130.7">MT7615-2G-ePAeLNA</text>
<text font-size="2.2" x="149.8" y="122.3">MediaTek Inc.</text>
<text font-size="2.1" fill="#f00" x="185.7" y="119.6">MediaTek Confidential</text>
<g font-size="1.8">
<text x="97.8" y="11.3">J17</text>
<text x="102.4" y="11.3">1.15V</text>
<text x="109.2" y="11.3">source</text>
<text x="117.1" y="11.3">from</text>
<text x="122.9" y="11.3">external</text>
<text x="132.8" y="11.3">DC/DC</text>
<text x="139.7" y="11.3">converter</text>
<text x="97.8" y="13.1">J25</text>
<text x="97.8" y="14.9">(pin</text>
<text x="102.4" y="13.1">1.15V</text>
<text x="103.4" y="14.9">1</text>
<text x="105.9" y="14.9">need</text>
<text x="109.1" y="13.1">source</text>
<text x="111.5" y="14.9">to</text>
<text x="115" y="14.9">connect</text>
<text x="116.9" y="13.1">from</text>
<text x="122.6" y="13.1">power</text>
<text x="123.9" y="14.9">to</text>
<text x="127.4" y="14.9">power</text>
<text x="129.4" y="13.1">supply</text>
<text x="134.2" y="14.9">supply</text>
<text x="141.9" y="14.9">equipment)</text>
<text x="166.2" y="125.9">06_Power</text>
</g>
<text font-size="1.7" x="194.2" y="130.7">Howard Lu</text>
<g font-size="1.3">
<text x="40.2" y="28.4" transform="rotate(-90 40.2 28.4)">2</text>
<text x="49.3" y="27.6">10</text>
<text x="50" y="24.8">1</text>
<text x="65.2" y="24.8">2</text>
<text x="65.2" y="27.6">11</text>
<text x="71" y="26.2">1</text>
<text x="77.8" y="26.2">2</text>
<text x="40.2" y="35.2" transform="rotate(-90 40.2 35.2)">1</text>
<text x="50" y="36">4</text>
<text x="50" y="30.4">8</text>
<text x="50" y="33.2">9</text>
<text x="65.2" y="33.2">7</text>
<text x="65.2" y="30.4">6</text>
<text x="65.2" y="36">3</text>
<text x="40.2" y="36.7" transform="rotate(-90 40.2 36.7)">2</text>
<text x="43" y="38.1" transform="rotate(-90 43 38.1)">1</text>
<text x="50" y="38.8">5</text>
<text x="65.2" y="38.8">12</text>
<text x="17.8" y="46.5" transform="rotate(-90 17.8 46.5)">1</text>
<text x="22" y="46.5" transform="rotate(-90 22 46.5)">1</text>
<text x="27.6" y="46.5" transform="rotate(-90 27.6 46.5)">1</text>
<text x="40.2" y="43.6" transform="rotate(-90 40.2 43.6)">1</text>
<text x="43" y="42.2" transform="rotate(-90 43 42.2)">2</text>
<text x="17.8" y="50.5" transform="rotate(-90 17.8 50.5)">2</text>
<text x="22" y="50.5" transform="rotate(-90 22 50.5)">2</text>
<text x="27.6" y="50.5" transform="rotate(-90 27.6 50.5)">2</text>
<text x="59.8" y="48.6">1</text>
<text x="63.8" y="48.6">2</text>
<text x="43" y="55.5">1</text>
<text x="49.9" y="55.5">2</text>
<text x="59.8" y="55.5">2</text>
<text x="66.6" y="55.5">1</text>
<text x="149.2" y="59.7">2</text>
<text x="156" y="59.7">1</text>
<text x="19.2" y="99.6" transform="rotate(-90 19.2 99.6)">1</text>
<text x="48.6" y="98.8">5</text>
<text x="48.6" y="96.1">4</text>
<text x="59.6" y="97.5">2</text>
<text x="59.6" y="98.8">1</text>
<text x="59.6" y="96.1">3</text>
<text x="68.2" y="96.1">1</text>
<text x="75" y="96.1">2</text>
<text x="76.5" y="101" transform="rotate(-90 76.5 101)">1</text>
<text x="80.7" y="101" transform="rotate(-90 80.7 101)">1</text>
<text x="19.2" y="103.6" transform="rotate(-90 19.2 103.6)">2</text>
<text x="48.6" y="104.4">1</text>
<text x="55.5" y="104.4">2</text>
<text x="59.7" y="108" transform="rotate(-90 59.7 108)">1</text>
<text x="63.9" y="106.6" transform="rotate(-90 63.9 106.6)">2</text>
<text x="76.5" y="105" transform="rotate(-90 76.5 105)">2</text>
<text x="80.7" y="105" transform="rotate(-90 80.7 105)">2</text>
<text x="59.7" y="112" transform="rotate(-90 59.7 112)">2</text>
<text x="63.9" y="113.4" transform="rotate(-90 63.9 113.4)">1</text>
<text x="47.2" y="115.6">1</text>
<text x="51.3" y="115.6">2</text>
<text x="27.6" y="125.4">1</text>
<text x="34.5" y="125.4">2</text>
<text x="47.2" y="125.4">2</text>
<text x="54.1" y="125.4">1</text>
</g>
<g font-size="1.3" fill="#004080">
<text x="52.4" y="25.7">PVIN</text>
<text x="52.4" y="28.5">VIN</text>
<text x="61.4" y="25.7">SW</text>
<text x="61.4" y="28.5">SW</text>
<text x="52.4" y="31.3">EN</text>
<text x="52.4" y="34.1">PG</text>
<text x="60.8" y="31.3">OUT</text>
<text x="61.9" y="34.1">FB</text>
<text x="52.4" y="36.9">AGND</text>
<text x="52.4" y="39.7">NC</text>
<text x="59.9" y="36.9">PGND</text>
<text x="59.9" y="39.7">PGND</text>
<text x="51" y="99.8">FB</text>
<text x="51" y="97">VIN</text>
<text x="54" y="97">LX/SW</text>
<text x="55.1" y="98.4">GND</text>
<text x="56.2" y="99.8">EN</text>
</g>
<g font-size="1.2">
<text x="16.3" y="21.8">3.3V_R</text>
<text x="99.3" y="19">VDD_1V1</text>
<text x="39.1" y="47.2">GNDGND</text>
<text x="44.7" y="44.5">GND</text>
<text x="68.5" y="44.5">GND</text>
<text x="86.6" y="44.5">GND</text>
<text x="94" y="44.5">GND</text>
<text x="21" y="55.6">GND</text>
<text x="26.5" y="54.2">GND</text>
<text x="123.1" y="56.7">DVDD_PCIE_1V2_CLDO_OUT</text>
<text x="154.4" y="55.2">DVDD_PCIE_1V2_IN</text>
<text x="37.6" y="62.6">GND</text>
<text x="10.8" y="81.6">3.3V</text>
<text x="91.8" y="86.2">AVDD_1V6</text>
<text x="66.9" y="105.9">GND</text>
<text x="18" y="110.1">GND</text>
<text x="75.3" y="112.9">GND</text>
<text x="79.5" y="112.9">GND</text>
<text x="58.5" y="117.1">GND</text>
<text x="62.7" y="117.1">GND</text>
<text x="160.7" y="124.1">Title</text>
<text x="168.6" y="122.7">Hsinchu,Taiwan</text>
<text x="168.7" y="121.4">No.1, Dusing Rd. 1, Hsinchu Science Park</text>
<text x="179.1" y="122.7">300,</text>
<text x="182.7" y="122.7">R.O.C.</text>
<text x="23.6" y="131.1">GND</text>
<text x="161" y="128.6">Size</text>
<text x="162.1" y="130.4">B</text>
<text x="165.1" y="128.4">Document</text>
<text x="171.7" y="128.4">Number</text>
<text x="192.1" y="128.4">Drawn</text>
<text x="207.1" y="128.3">Rev</text>
<text x="208.2" y="129.8">1.0</text>
<text x="161.1" y="132.5">Date:</text>
<text x="167.6" y="132.5">Tuesday, March 08, 2016</text>
<text x="192.1" y="132.5">Sheet</text>
<text x="198.5" y="132.5">5</text>
<text x="203" y="132.5">of</text>
<text x="207.3" y="132.5">8</text>
</g>
<g font-size="1.2" fill="#000080">
<text x="51.7" y="22.8">U37</text>
<text x="72.6" y="24.9">L76</text>
<text x="72.6" y="28.4">1uH, 3A CRITICAL</text>
<text x="36.3" y="30.5">R414</text>
<text x="36.3" y="31.9">100K</text>
<text x="36.3" y="38.9">R431</text>
<text x="37.7" y="40.3">0R/NI</text>
<text x="43.7" y="38.4">C345</text>
<text x="43.7" y="41.4">4.7uF/NI</text>
<text x="89.4" y="40.3">22uF</text>
<text x="96.8" y="40.3">10uF</text>
<text x="14" y="48">C335</text>
<text x="22.8" y="47.1">C336</text>
<text x="28.4" y="47.1">C337</text>
<text x="51.7" y="42.5">RT8086BGQUF</text>
<text x="14.3" y="49.7">1uF/NI</text>
<text x="22.8" y="50.3">4.7uF</text>
<text x="28.4" y="50">1uF</text>
<text x="58.7" y="51.4">C339</text>
<text x="62.9" y="51.4">4.7pF</text>
<text x="43.3" y="58.4">R422</text>
<text x="48.9" y="58.4">200K</text>
<text x="60.1" y="58.4">R423</text>
<text x="65.7" y="58.4">180K</text>
<text x="150.7" y="59.3">R222</text>
<text x="150.2" y="61.8">0R</text>
<text x="152.8" y="62.6">C287</text>
<text x="153" y="63.9">1uF</text>
<text x="160.2" y="63.9">0.1uF</text>
<text x="161.2" y="62.6">C288</text>
<text x="50.3" y="94.3">U35</text>
<text x="68.5" y="91.9">L75</text>
<text x="68.5" y="93.3">MLP2520W1R5M</text>
<text x="20" y="99.9">C321</text>
<text x="50.8" y="101.7">RT8096BHGJ5</text>
<text x="71.2" y="100.3">C319</text>
<text x="81.4" y="101.6">C320</text>
<text x="20" y="102.8">4.7uF</text>
<text x="50.3" y="103.8">R404</text>
<text x="50.7" y="106.9">100K</text>
<text x="71.2" y="103.1">10uF</text>
<text x="81.4" y="104.6">10uF</text>
<text x="60.5" y="108.3">C346</text>
<text x="60.5" y="111.2">4.7uF/NI</text>
<text x="66.5" y="108.7">R406</text>
<text x="66.5" y="110.4">0 ohm/NI</text>
<text x="46.1" y="118.5">C324</text>
<text x="50.3" y="118.5">2.2pF</text>
<text x="27.9" y="128.3">R408</text>
<text x="33.5" y="128.3">110K</text>
<text x="47.5" y="128.3">R409</text>
<text x="53.1" y="128.3">200K</text>
</g>
<text font-size="1.2" fill="#f00" x="86.9" y="95.7">External_1V6</text>
<g font-size="1.1" fill="#00f">
<text x="88.4" y="37.6">+ C332</text>
<text x="95.8" y="37.6">+ C333</text>
</g>
<g font-size="1.1">
<text x="49.4" y="90.1">External DC/DC</text>
<text x="59.9" y="90.1">to</text>
<text x="62.1" y="90.1">1.6V</text>
<text x="197.4" y="122.6">Fax:+886-3-578-7610</text>
<text x="197.5" y="121.4">TEL:+886-3-567-0766</text>
</g>
<g font-size="1">
<text x="22.4" y="1.1">5</text>
<text x="64.3" y="1.1">4</text>
<text x="106.2" y="1.1">3</text>
<text x="148.1" y="1.1">2</text>
<text x="190" y="1.1">1</text>
<text x=".4" y="18.8">D</text>
<text x="211.3" y="18.8">D</text>
<text x=".4" y="52">C</text>
<text x="211.3" y="52">C</text>
<text x=".4" y="85.2">B</text>
<text x="211.3" y="85.2">B</text>
<text x=".4" y="118.4">A</text>
<text x="211.3" y="118.4">A</text>
<text x="22.4" y="135.2">5</text>
<text x="64.3" y="135.2">4</text>
<text x="106.2" y="135.2">3</text>
<text x="148.1" y="135.2">2</text>
<text x="190" y="135.2">1</text>
</g>
</svg>
